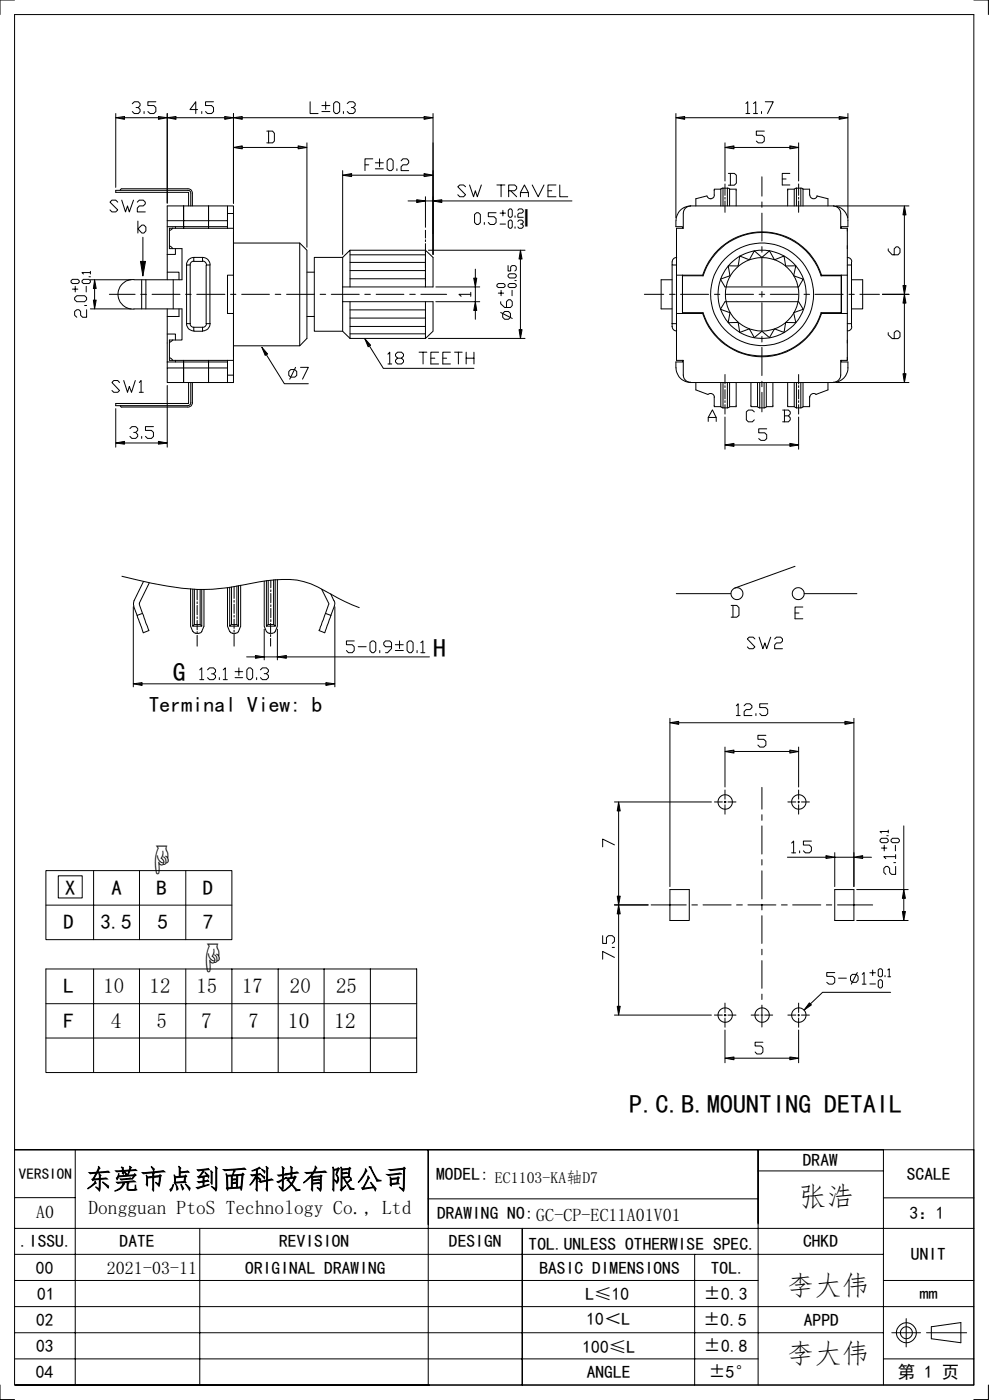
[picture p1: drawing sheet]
<svg xmlns="http://www.w3.org/2000/svg" width="210mm" height="297mm" viewBox="0 0 210 297" stroke-linecap="round" stroke-linejoin="round" font-family="sans-serif">
<g fill="none" stroke="#000" stroke-width=".21">
<path d="M3.1 0h-3.1v3.1M206.6 0h3.1v3.1M3.1 3.1h203.5v290.7h-203.5zM24.6 25l1.8-.3v.6zM24.6 24.1v15.7M26.4 25h7.2M28.1 22l.4-.4h.8l.4 .4v.4l-.4 .4h-.4M29.3 22.8l.4 .4v.5l-.4 .4h-.8l-.4-.4M30.6 23.7v.4M33.1 21.6h-1.7v.8h1.2l.5 .4v.9l-.5 .4h-.8l-.4-.4M33.6 24.7l1.9 .3-1.9 .3zM35.5 25l1.8-.3v.6z"/>
<path d="M35.5 24.1v19M37.3 25h10.4M41.9 23.2h-1.6l1.2-1.6v2.5M42.8 23.7v.4M45.3 21.6h-1.7v.8h1.3l.4 .4v.9l-.4 .4h-.9l-.4-.4M47.7 24.7l1.8 .3-1.8 .3zM49.5 31.3l1.9-.4v.7zM49.5 25l1.9-.3v.6zM49.5 24.1v19M51.4 31.3h11.8M51.4 25h38.6M56.6 27.8h1.2l.4 .5v1.6l-.4 .4h-1.2"/>
<path d="M57 27.8v2.5M63.2 30.9l1.9 .4-1.9 .3zM65.1 30.3v22.2M65.8 21.6v2.5h1.7M68.3 23.7h1.7M68.3 22.4h1.7M69.1 21.6v1.6M70.8 22l.4-.4h.4l.5 .4v1.7l-.5 .4h-.4l-.4-.4zM72.7 37.2l1.9-.4v.7zM72.7 36.2v17.8M72.9 23.7v.4M73.7 22l.4-.4h.8l.5 .4v.4l-.5 .4h-.4"/>
<path d="M74.6 37.2h15.4M74.9 22.8l.5 .4v.5l-.5 .4h-.8l-.4-.4M77.4 35h.8M79.1 33.7h-1.7v2.5M79.6 35.8h1.7M79.6 34.5h1.7M80.5 33.7v1.7M82.1 34.1l.4-.4h.5l.4 .4v1.7l-.4 .4h-.5l-.4-.4zM84.2 35.8v.4M85.1 34.1l.4-.4h.8l.4 .4v.4l-.4 .5h-.8l-.4 .4v.8h1.6M90 24.7l1.9 .3-1.9 .3zM90 36.8l1.9 .4-1.9 .3z"/>
<path d="M91.9 24.1v29.9M98.8 39.6l-.5-.4h-.8l-.4 .4 1.7 1.7-.5 .4h-.8l-.4-.4M99.6 39.2l.9 2.5 .3-1.2 .5 1.2 .8-2.5M105.4 39.2h1.7M106.3 39.2v2.5M112.9 39.2l1.3 2.5 1.2-2.5M117.9 39.2h-1.7v2.5h1.7M118.7 39.2v2.5h1.7M143.4 25l1.8-.3v.6zM143.4 24.1v22.1M145.2 25h32.8M153.3 39.9h1"/>
<path d="M153.8 31.3l1.9-.4v.7zM153.8 30.3v8.1M153.8 39v2.4M154.3 39.9v3.8M154.3 39.9l.5 .2M154.5 36.8h1.3l.4 .4v1.7l-.4 .4h-1.3M154.9 36.8v2.5M155.7 31.3h11.9M158.2 22l.4-.4v2.5M158.2 24.1h.8M159.9 22l.4-.4v2.5M159.9 24.1h.8"/>
<path d="M161.5 23.7v.4M161.6 37.5v4.1M162.1 27.8h-1.7v.9h1.3l.4 .4v.8l-.4 .4h-.8l-.5-.4M162.3 21.6h1.7l-1.2 2.5M165.9 38h.9M167.6 30.9l1.8 .4-1.8 .3zM167.6 36.8h-1.7v2.4h1.7M168.9 39.9h1.2l.3 .2M169 39.9v3.8M169 39.9l-.5 .2M169.4 30.3v8.1M169.4 39v2.4"/>
<path d="M169.9 39.9v3.8M178 24.7l1.9 .3-1.9 .3zM179.9 24.1v22.1M15.4 59.3h1.1l.3 .3v.3l-.3 .3h-1.1l-.3-.3v-.3zM17.7 59.3h1.2l.3 .3v.3l-.3 .3h-1.2l-.3-.3v-.3zM18.9 58.7h.3M19.2 57.6v.5M19.2 57.8h-1.8l.3 .3M19.2 59.4h8.6M20.1 59.4l.3 1.8h-.6zM25 42.9l-.4-.4h-.9l-.4 .4 1.7 1.6-.4 .5h-.9l-.4-.5M25.8 42.5l.8 2.5 .5-1.3 .3 1.3 .9-2.5"/>
<path d="M28.4 59.3a3.1 3.1 0 0 0-3.4 3.1 3.1 3.1 0 0 0 3.4 3.1h10.2v6.6h-2.7v4.4h13.6M29.1 42.9l.4-.4h.9l.4 .4v.4l-.4 .4h-.9l-.4 .5v.8h1.7M29.3 46.9v2.5M29.3 48.6l.8-.8h.4l.4 .4v.8l-.4 .4h-.4zM29.8 55.5h1.1l-.6 3zM30.1 59.4v6.1M30.3 50.3v5.2M30.9 59.4v6.1M35.5 46.8h3.4v-3.1h-3.4v15.7M35.5 48.1h3.4v.3v-4.7h5.3v4.4M35.5 57.7h2.5v1.7M36 52.2l.7 .5"/>
<path d="M36.7 48.3l-.7 .6M36.7 59.4v6.1M37.2 52.7v1.3h-1.7M37.2 48.1v.3M38.9 46.8h5.3M38.9 48.1h5.3M39.6 56.2h.7v12.5h-.7zM39.8 40h-14l-.3 .3M39.8 40.4h-15.2v.4h15.4v2.9M39.9 40.4a.58 .58 0 0 1 .6 .6v2.7M39.9 40a.87 .87 0 0 1 .9 1v2.7M41.1 54.6h1.9v.9h-1.9z"/>
<path d="M41.1 55.4a.79 .79 0 0 0-.8 .8M41.1 54.6a1.52 1.52 0 0 0-1.5 1.6M43 54.6a1.59 1.59 0 0 1 1.6 1.6M43 55.4a.88 .88 0 0 1 .8 .8M43.7 56.2h.8v12.5h-.8zM44.2 43.7h4.1v3.1h-4.1zM44.2 48.1v.3v-.3h4.1v.3h1.2M48.3 45.3v3.1h-12.4v4.3h2.7v6.7h-10.2M48.3 43.7h1.2v1.6h-1.2zM48.3 58.4h1.2v8.1h-1.2zM49.5 45.3v3.1M49.5 48.4v10v-9.2"/>
<path d="M49.5 51.6h14.1l1.5 1.5v18.7l-1.5 1.6M63.6 51.6v21.8h-14.1M65.1 57.7h1.6M72.7 54.6l1.6-1.5v7.8M72.7 54.6h-6v15.7h6M72.7 54.6v9.4M74.3 54.1h16v.3M74.3 53.1h16M74.3 57.4h16M74.3 55.7h16M74.3 59.1h16M86.6 42.6h1.8"/>
<path d="M88.4 42.4l1.9 .2-1.9 .4zM90.3 48.9v1.6M90.3 50.9v.4M90.3 51.7v2M90.3 54.9v2M90.3 57.2v.4M90.3 58v1.6M90.3 41.7v6.5M90.3 42.6h1.6M90.9 53.1h20.5M91.9 42.6l1.8-.2v.6zM93.7 42.6h27.6"/>
<path d="M100.5 59h.6l-.3 1.9zM100.7 45.5l.4-.4h.4l.4 .4v1.7l-.4 .4h-.4l-.4-.4zM100.8 57.1v1.9M102.7 47.2v.4M105.2 45.1h-1.6v.9h1.2l.4 .4v.8l-.4 .4h-.8l-.4-.4M106.1 45.2h1.1M106.1 47.5h1.1M106.7 44.6v1.2M107.8 56.3v1.2h.5v-.9l.3-.3h.6l.3 .3v.6l-.3 .3M107.8 44.6l.3-.3h.3l.3 .3v1.2l-.3 .3h-.3l-.3-.3zM107.8 47l.3-.3h.3l.3 .3v1.1l-.3 .3h-.3l-.3-.3zM107.9 40.5h1.3l.4-.5v-.4l-.4-.4h-1.3v2.5"/>
<path d="M108.1 58.1h1.1l.3 .3v.3l-.3 .3h-1.1l-.3-.3v-.3zM108.3 40.5l1.3 1.2M109.2 59.5h.3M109.3 45.8v.3M109.3 48.1v.3M109.9 47l.2-.3h.6l.3 .3v.2l-.3 .3h-.3M109.9 44.6l.2-.3h.6l.3 .3v.3l-.3 .3h-.6l-.2 .3v.6h1.1M110.4 53.1l.3 1.8h-.6zM110.4 41.7v-.8l.9-1.7 .8 1.7v.8M110.4 40.9h1.7M110.4 54.9v15M110.7 47.5l.3 .3v.3l-.3 .3h-.6l-.2-.3"/>
<path d="M116.2 40.5h.9M142.6 55.6v.6h.9M142.6 56.2v13.1M142.6 59.4h-2.3v6.1h2.3M143.5 58.4h5.5M143.5 48.4v28.1M143.6 54.6a1.02 1.02 0 0 0-1 .9M144.8 48.4h-1.3v.6M144.8 58.4v8.1M144.8 58.5h4.3M144.9 45.3a1.59 1.59 0 0 1 1.6-1.6 3.1 3.1 0 0 0-3.1 3.1v1.3h1.4v.3h.1v-3.1M146.5 43.7h30.2"/>
<path d="M149.1 58.4a13.3 13.3 0 0 1 12.6-9.2 13.3 13.3 0 0 1 12.6 9.2M149.1 58.5a13.1 13.1 0 0 1 12.6-9.2 13.1 13.1 0 0 1 12.5 9.2M149.9 41.6l-2.3 .6v1.5M151.6 41.4a.8 .8 0 0 1-.7 .8 .8 .8 0 0 1-.9-.6M152.9 40.1h-1.4v1.3M152.9 40.1l.5-.2v3.8M152.9 40.1v3.6M153.8 41.9v.3M153.8 42.6v2.4M154.5 56.4h2.1l.3-2.1 2.1 .8 1-1.9 1.6 1.4 1.6-1.4 1.1 1.9 2-.8 .4 2.1h2.1l-.4 2.1 2 .7-1 1.7h-15.6l-1-1.7 2.1-.7zM154.8 43.7v-3.6h1.4v3.6M161.6 42.8v1.2"/>
<path d="M161.6 45.2v5.9M161.6 52.3v1.2M161.6 54.7v5.9M167.1 40.1v3.6M167.1 40.4v-.3h1.4v3.6M169.4 41.9v.3M169.4 42.6v2.4M171.7 41.4v-1.3h-1.4v3.6M171.8 41.4a.8 .8 0 0 0 .7 .8 .8 .8 0 0 0 .9-.6M173.3 41.6l2.3 .6v1.5M174.2 58.4h4.3v.1h-4.3M176.8 43.7a1.59 1.59 0 0 1 1.6 1.6"/>
<path d="M176.8 43.7a3.1 3.1 0 0 1 3.1 3.1v1.3h-1.4v.3M177.4 43.7h15.4M178.4 45.3v3.1h1.3v28.1M179.7 58.4h-1.2v8.1M179.7 54.6a.94 .94 0 0 1 1 .9M180.6 55.6v.6h-.9M180.6 56.2v12.5M180.6 59.4h2.4v6.1h-2.4M188.4 52.8v.4l.9 .9h1.2l.4-.5v-.8l-.4-.4h-.4l-.4 .4v1.3M191.9 43.7l.3 1.9h-.6zM191.9 45.6v15M15.4 61.3h1.1"/>
<path d="M15.8 63.2l.5-.5h1.6l.5 .5v.4l-.5 .4h-1.6l-.5-.4zM16 60.7v1.2M17.9 64.8h.5M18.3 60.7v1.2M18.4 65.7v1.6h-.9l-.4-.4v-.8l-.4-.4h-.4l-.5 .4v.8l.5 .4M19.2 65.5h8.6M19.8 63.7h.6l-.3 1.8zM20.1 61.2v2.5M23.2 62.4h5.5M29.8 62.4h1.3M32.3 62.4h5.9M35.5 78.1h3.4v3.1h-3.4z"/>
<path d="M35.5 76.8h3.4v-.3v4.7h10.6v-1.6h-1.2M35.5 65.5v12.6M35.5 70.9h1.7v1.2M36 75.9l.7 .6M36.7 72.1l-.7 .5M37.2 76.5v.3M38 65.5v1.6h-2.5M38.9 78.1h5.3M38.9 76.8h5.3M39.4 62.4h1.2M39.6 68.6a1.46 1.46 0 0 0 1.5 1.6M40.3 68.6a.74 .74 0 0 0 .8 .8"/>
<path d="M41.1 69.4h1.9v.9h-1.9zM41.7 62.4h6M43.8 68.6a.79 .79 0 0 1-.8 .8M44.6 68.6a1.52 1.52 0 0 1-1.6 1.6M48.3 76.5v4.7M48.3 76.8h-4.1v-.3v4.7v-3.1h4.1M48.9 62.4h1.1M49.5 76.5v3.1M49.5 75.7v-9.2v10M51.3 62.4h5.9M55.5 73.7l1.3 1.4-.5 .3zM56.5 75.3l3.8 6.1h5.1"/>
<path d="M58.4 62.4h1.2M60.8 62.4h5.9M61.3 78.8l.4-.4h.8l.4 .4v.8l-.4 .4h-.8l-.4-.4zM62.7 77.9l-1.2 2.5M63.8 77.9h1.6l-1.2 2.5M65.1 67.1h1.6M67.9 62.4h1.2M70.3 62.4h5.9M72.7 64v6.3l1.6 1.5M74.3 71.8h16M74.3 67.5h16M74.3 65.7h16"/>
<path d="M74.3 69.3h16M74.3 70.8h16M74.3 64v7.8M77.4 62.4h1.2M77.4 71.8l1.2 1.4-.5 .4zM78.4 73.4l2.9 4.7h19.2M79.8 62.4h5.9M82.3 75.1l.4-.4v2.5M82.3 77.2h.8M84.3 76l-.4-.5v-.4l.4-.4h.9l.4 .4v.4l-.4 .5h-.9l-.4 .4v.4l.4 .4h.9l.4-.4v-.4l-.4-.4M86.9 62.4h1.2M88.9 74.7h1.7"/>
<path d="M89.3 62.4h5.4M89.7 74.7v2.5M90.3 60.9v-7.8l1.6 1.5v6.3h-19.2M90.3 64v7.8l1.6-1.5v-6.3h-19.2M90.9 71.8h20.5M91.4 76h.8M92.5 64h9.3M92.5 60.9h9.3M93 74.7h-1.6v2.5h1.6M93.9 76h.8M95.5 74.7h-1.6v2.5h1.6M96.4 74.7h1.6"/>
<path d="M97.2 74.7v2.5M98.9 76h1.6M98.9 74.7v2.5M99.9 62.4h-2.5l.4 .5M99.9 62v.9M100.5 74.7v2.5M100.8 64l.3 1.9h-.6zM100.8 60.9v3.1M100.8 65.9v1.8M105.7 62.2h1.1M105.7 60.2h1.1l.3 .3v.2l-.3 .3h-1.1l-.3-.3v-.2zM106.2 64v.4l.9 .8h1.2l.4-.4v-.8l-.4-.4h-.4l-.5 .4v1.2"/>
<path d="M106.2 66.3l2.5 1.3M106.3 61.6v1.1M106.6 66.5l.5-.4h.8l.4 .4v.8l-.4 .4h-.8l-.5-.4zM108.1 60.2h1.1l.3 .3v.2l-.3 .3h-1.1l-.3-.3v-.2zM108.6 61.6v1.1M110.1 69.9h.6l-.3 1.9zM136.7 62.4h4.1M142 62.4h1.2M142.6 69.3a.94 .94 0 0 0 1 .9M142.6 68.7h.9M143.4 78a3 3 0 0 0 3.1 3.1 1.59 1.59 0 0 1-1.6-1.6M143.5 66.5h5.5"/>
<path d="M143.5 75.8v.7h1.4v3.1M144.4 62.4h5.9M144.8 66.3h4.3a13.1 13.1 0 0 0 12.6 9.2 13.1 13.1 0 0 0 12.5-9.2M144.8 76.5v.3h-1.4v1.3M149.1 66.5a13.3 13.3 0 0 0 12.6 9.2 13.3 13.3 0 0 0 12.6-9.2M151.6 62.4h1.1M153.8 79.5v1.9M153.8 64h15.6l1 1.6-2 .7 .4 2.2-2.1-.1-.4 2.1-2-.7-1.1 1.8-1.6-1.3-1.6 1.3-1-1.8-2.1 .7-.3-2.1-2.1 .1 .4-2.2-2.1-.7zM153.9 62.4h6M161 62.4h1.2M161.6 61.8v1.2M161.6 64.2v5.9"/>
<path d="M161.6 71.4v1.2M161.6 73.7v6M163.4 62.4h5.9M169.4 79.5v1.9M170.6 62.4h1.1M172.9 62.4h6M174.2 66.3h4.3M174.2 66.5h5.5M178.5 76.5v.3h1.4v1.3M179.7 68.7h.9v.6M179.7 75.8v.7h-1.3v3.1M179.9 78a3 3 0 0 1-3.1 3.1 1.59 1.59 0 0 0 1.6-1.6"/>
<path d="M180.1 62.4h1.1M180.7 69.3a.87 .87 0 0 1-1 .9M182.4 62.4h4.2M188.4 70.6v.4l.9 .8h1.2l.4-.3v-.9l-.4-.4h-.4l-.4 .4v1.2M191.6 79.3h.6l-.3 1.9zM191.6 60.6h.6l-.3 1.8zM191.9 64.3v15M191.9 62.4l.3 1.9h-.6zM192.8 62.4h-5.6M24.6 94l1.8-.4v.6zM24.6 86.7v8.2M25.4 81.2l-.4-.5h-.9l-.4 .5 1.7 1.6-.4 .4h-.9l-.4-.4"/>
<path d="M25.5 86.1l.2 .3h14.1M26.2 80.7l.9 2.5 .3-1.2 .5 1.2 .8-2.5M26.4 94h7.2M27.6 90.9l.4-.4h.8l.4 .4v.4l-.4 .4h-.4M28.8 91.7l.4 .5v.4l-.4 .4h-.8l-.4-.4M29.5 81.2l.4-.5v2.5M29.5 83.2h.9M30.1 92.6v.4M32.6 90.5h-1.7v.8h1.2l.5 .4v.9l-.5 .4h-.8l-.4-.4M33.6 93.6l1.9 .4-1.9 .2zM35.5 81.8v13.1M40 81.2v4.4h-15.4v.5h15.2"/>
<path d="M40.5 81.2v4.3M40.5 85.4a.58 .58 0 0 1-.6 .6M40.8 81.2v4.3M40.8 85.4a.87 .87 0 0 1-.9 1M146.5 81.2h30.2M147.6 81.2v1.5l2.6 1M150.2 83.7a.82 .82 0 0 1 1.4 .6M150.2 89.4v-.8l.9-1.6 .8 1.6v.8M150.2 88.6h1.7M151.5 84.2v2.1h1.4M152.9 81.2v5.1M153.3 86.5h1"/>
<path d="M153.4 81.2v5.3l-.5-.2M153.8 81.8v.4M153.8 82.7v1.9M153.8 85v.4M153.8 85.9v1.9M153.8 94.4l1.9-.3v.6zM153.8 88.5v6.8M154.3 81.2v5.3M154.8 81.2v5.1h1.4v-5.1M154.8 86.3l-.5 .2M155.7 94.4h11.9M159.3 81.2v5.1h1.4"/>
<path d="M160 87.4l-.4-.4h-.9l-.4 .4v1.7l.4 .4h.9l.4-.4M160.7 81.2v5.1M161.2 81.2v5.3l-.5-.2M161.6 80.9v1.1M161.6 83.2v4.2M162.1 81.2v5.3M162.6 81.2v5.1h1.4v-5.1M162.6 86.3l-.5 .2h-1M162.6 91h-1.6v.8h1.2l.4 .4v.8l-.4 .4h-.8l-.4-.4M166 87h1.3l.3 .4v.4l-.3 .4M166.4 88.2h.9l.3 .4v.5l-.3 .4h-1.3M166.4 87v2.5"/>
<path d="M167.1 81.2v5.1h1.4v-5.1M167.6 94.1l1.8 .3-1.8 .3zM168.5 86.3l.5 .2M169 81.2v5.3M169.4 81.8v.4M169.4 82.7v1.9M169.4 85v.4M169.4 85.9v1.9M169.4 88.5v6.8M169.9 81.2v5.3M170.3 81.2v5.1h1.4v-2.2M170.4 86.3l-.5 .2h-1"/>
<path d="M173.1 83.7a.82 .82 0 0 0-1.3 .6M175.6 81.2v1.5l-2.5 1M177.4 81.2h15.4M25.9 122.3a71.9 71.9 0 0 0 17.6 2.8 56.6 56.6 0 0 0 11.5-1.7 23.3 23.3 0 0 1 9.5 0 30.3 30.3 0 0 1 7.3 3.5l4.4 2M28.3 128.7v17M28.4 128.7l.7 1.9M29.1 130.6l1.1-.5 1.4 3.7-1.2 .4zM29.5 128.2l.7 1.9M29.6 128v.2M30.4 123.4l-2 4v1.2M31.7 123.7l-2.2 4.3M40.4 124.9v7.9l.5 1.2"/>
<path d="M40.9 132.8h1.9M40.9 125v7.8l.3-.3M40.9 133.9l.3 .3 .3 .1M41.2 125v7.5M41.5 134.4h.7M41.8 125.1v2.2M41.8 127.7v.4M41.8 128.4v2M41.8 130.9v.3M41.8 131.6v2M41.8 134v.4M41.8 134.8v2.3"/>
<path d="M42.5 125.1v7.4h-1.3M42.8 125.1v7.7l-.3-.3M43.3 125.1v7.7l-.6 1.3-.5 .2M48.3 124.7v8.1l.4 1.2M48.7 132.8h1.9M48.8 133.9l.2 .3 .3 .1M49.1 124.5v8l-.4 .3v-8.2M49.3 134.4h.7M49.7 124.5v2.5M49.7 127.4v.4M49.7 128.2v1.9M49.7 130.6v.3"/>
<path d="M49.7 131.4v1.9M49.7 133.7v.4M49.7 134.5v2.6M50.2 124.3v8.2h-1.1M50.6 124.2v8.6l-.4-.3M51.1 124.2v8.6l-.6 1.3-.5 .2M52.3 139.4h1.9M54.2 139.1l1.8 .3-1.8 .3zM56 123.3v9.5l.6 1.3 .5 .2M56 133.5v6.5M56 139.4h2.8M56.5 132.8h1.9"/>
<path d="M56.9 123.1v9.4l-.4 .3v-9.6M57.1 134.4h.7M57.4 132.2v2M57.4 134.6v.4M57.4 135.4v1.7M57.4 123.1v1.6M57.4 125.1v.4M57.4 125.9v2M57.4 128.3v.4M57.4 129.1v2M57.4 131.4v.5M58 123v9.5"/>
<path d="M58.4 123v9.8l-.4-.3h-1.1M58.8 139.4l1.9-.3v.6zM58.8 123v9.8l-.5 1.3-.5 .2M58.8 133.5v6.5M60.7 139.4h30.4M68.2 125l1.6 3.2M69 130.1l1.2 .5-1.3 3.6-1.2-.4zM69.7 128.2l-.7 1.9M70.1 126l.7 1.4M70.9 127.4l.1 .6-.1 .6M70.9 128.7l-.7 1.9M71 128.7v17"/>
<path d="M75.1 136h-1.6v.8h1.2l.4 .4v.8l-.4 .5h-.8l-.4-.5M76 137.2h1.7M78.5 136.4l.4-.4h.4l.4 .4v1.6l-.4 .5h-.4l-.4-.5zM80.6 138v.5M83.1 137.2h-1.3l-.4-.4v-.4l.4-.4h.9l.4 .4v1.2l-.9 .9h-.4M83.9 138h1.7M83.9 136.8h1.7M84.8 136v1.6M86.4 136.4l.4-.4h.4l.4 .4v1.6l-.4 .5h-.4l-.4-.5zM88.5 138v.5M89.3 136.4l.4-.4v2.5M89.3 138.5h.8"/>
<path d="M143.5 125.9h11.5M155.1 128.4h1.2l.5 .5v1.7l-.5 .3h-1.2M155.5 128.4v2.5M160.1 135.6l-.3-.4h-.9l-.4 .4 1.6 1.6-.3 .4h-.9l-.4-.4M161 135.2l.8 2.4 .5-1.2 .3 1.2 .9-2.4M164.3 135.6l.4-.4h.9l.4 .4v.4l-.4 .4h-.9l-.4 .4v.8h1.7M168.7 130h.8M168.7 120.1l-12.8 4.7M170.3 128.8h-1.6v2.5h1.6M170.6 125.9h11.2M28.3 145.1l1.8-.3v.6zM30.1 145.1h39"/>
<path d="M42.4 142.1l.4-.4v2.5M42.4 144.2h.8M44 142.1l.4-.4h.9l.4 .4v.4l-.4 .5h-.4M45.3 143l.4 .3v.5l-.4 .4h-.9l-.4-.4M46.5 143.8v.4M47.4 142.1l.4-.4v2.5M47.4 144.2h.8M49.9 143.8h1.6M49.9 142.5h1.6M50.7 141.7v1.6M52.7 141.7h.5l.4 .4v1.7l-.4 .4h-.5l-.3-.4v-1.7zM54.4 143.8v.4"/>
<path d="M55.2 142.1l.5-.4h.8l.4 .4v.4l-.4 .4h-.5M56.5 142.9l.4 .4v.5l-.4 .4h-.8l-.5-.4M69.1 144.8l1.9 .3-1.9 .3zM142.1 153.3l1.9-.3v.7zM142.1 152.4v35.7M144 153.3h35.2M153.8 158.5v8.5M153.8 159.4l1.9-.3v.7zM155.7 159.4h11.9M156.2 149.7l.4-.4v2.5M156.2 151.8h.8M157.9 149.7l.4-.4h.8l.4 .4v.4l-.4 .4h-.8l-.4 .5v.8h1.6"/>
<path d="M160.4 151.4v.4M162.5 156h-1.7v.8h1.2l.5 .5v.8l-.5 .4h-.8l-.4-.4M162.9 149.3h-1.7v.8h1.2l.5 .4v.9l-.5 .4h-.8l-.4-.4M167.6 159.1l1.8 .3-1.8 .4zM169.4 158.5v8.5M179.2 153l1.9 .3-1.9 .4zM181.1 152.4v35.7M130.3 179.2l-2.5-1.2v1.7M130.3 170.1h20.6M131.2 170.1l.4 1.9h-.7zM131.2 172v18.1M151.6 170.1h1.6"/>
<path d="M153.6 170.1h.5M153.8 167.6v1.9M153.8 170v.3M153.8 170.7v2M154.4 170.1h1.7M161.6 167v4.7M161.6 172.8v1.2M161.6 175.2v6M167.1 170.1h1.7M167.9 178.9l.5-.5v2.5M169.2 170.1h.4M169.4 167.6v1.9"/>
<path d="M169.4 170v.3M169.4 170.7v2M170 170.1h1.7M172.1 178.4h-1.7v.9h1.3l.4 .4v.8l-.4 .4h-.8l-.5-.4M187 179.9h1.1M187 177.8h1.1l.3 .4v.3l-.3 .3h-1.1l-.3-.3v-.3zM187.6 179.3v1.2M188.1 177.3h.3M188.4 176.4h-1.7l.3 .3M188.4 176.1v.6M189.3 177.8h1.2l.3 .4v.3l-.3 .3h-1.2l-.3-.3v-.3zM189.9 179.3v1.2"/>
<path d="M191.7 175.2v13.5M9.7 184.7h39.5v14.6h-39.5zM9.7 192h39.5M12.4 185.8h5v4.7h-5zM19.9 184.7v14.6M29.6 184.7v14.6M39.4 184.7v14.6M127.8 198.5v1.7h.9v-1.3l.4-.4h.8l.4 .4v.8l-.4 .5M130.3 192h7.2M130.9 190.1h.7l-.4 1.9zM131.2 192l.4 1.9h-.7zM131.2 193.9v19.6"/>
<path d="M138.1 192h7.5M142.1 188.7h4.1v6.6h-4.1zM146.8 192h1.2M149.1 192h6M156.3 192h1.2M158.7 192h5.9M161.6 182.4v1.1M161.6 184.7v6M161.6 191.9v1.1M161.6 194.3v5.9M165.8 192h1.2M167 181.9h8.2"/>
<path d="M167.9 180.9h.9M168.1 192h6M169.6 180.5v.4M175.2 181.5l1.9 .4-1.9 .2zM175.3 192h1.1M177.1 188.7h4v6.6h-4zM177.1 180.9v7.2M177.1 181.9h4M177.7 192h7.4M181.1 181.9l1.9-.4v.6zM181.7 195.3h11M181.7 188.7h11"/>
<path d="M183 181.9h1.9M189.6 183h.4M190 183.8v1.7h-.9l-.4-.4v-.9l-.4-.4h-.4l-.4 .4v.9l.4 .4M190 181.7h-2.5l.4 .5M190 181.3v.9M191.4 193.4h.7l-.4 1.9zM191.7 188.7l.4 1.9h-.7zM191.7 190.6v2.8M9.7 212.9h78.7M9.7 205.6h78.7v21.9h-78.7zM19.9 205.6v21.9M29.6 205.6v21.9"/>
<path d="M39.4 205.6v21.9M49.2 205.6v21.9M59 205.6v21.9M68.7 205.6v21.9M78.6 205.6v21.9M129.9 201h.4M130.3 203.1l-2.5-1.3v1.7M130.3 215.3h20.6M130.9 213.5h.7l-.4 1.8zM151.6 215.3h1.6M153.6 215.3h.5M153.8 212.8v2"/>
<path d="M153.8 215.2v.4M153.8 216v1.9M153.8 218.5v7M154.4 215.3h1.7M159.3 215.3h1.7M161.4 215.3h.4M161.6 201.4v1.2M161.6 203.8v5.9M161.6 210.9v1.1M161.6 213.2v4.7M162.2 215.3h1.7M167.1 215.3h1.7"/>
<path d="M169.2 215.3h.4M169.4 212.8v2M169.4 215.2v.4M169.4 216v1.9M169.4 218.5v7M170 215.3h1.7M171.7 212.8l.4 .4-1.5 1.1zM177.1 206.3h-1.7v.8h1.3l.4 .4v.9l-.4 .4h-.8l-.5-.4M177.9 207.5h1.6M180.8 206.7h.9l.3 .4v.8l-.3 .5h-.9l-.4-.5v-.8zM181.9 206.3l-1.3 2.5M182.9 206.7l.4-.4v2.5"/>
<path d="M182.9 208.8h.8M184.5 206.4h1.2M184.5 208.7h1.2M185.1 205.8v1.2M186.3 205.8l.3-.3h.3l.3 .3v1.2l-.3 .2h-.3l-.3-.2zM186.3 208.2l.3-.3h.3l.3 .3v1.1l-.3 .3h-.3l-.3-.3zM187.7 207v.2M188.3 205.8l.3-.3v1.7M188.3 207.2h.6M188.9 210.5h-14.4l-2.6 2.5M9.7 220.2h78.7M153.8 224.5l1.9-.3v.6z"/>
<path d="M155.7 224.5h11.9M161.8 221.1h-1.6v.8h1.3l.3 .4v.9l-.3 .4h-.9l-.4-.4M167.6 224.2l1.8 .3-1.8 .3zM3.1 243.9h203.5v49.9h-203.3M3.1 254.1h12.9M16 243.9v49.9M90.8 243.9v49.9M90.8 254.3h70M160.8 248.4h26.6M160.8 243.9v49.9M160.8 259.5v-15.6v15.8M187.4 243.9v49.9"/>
<path d="M187.4 254.1h19.2M3.1 260.6h203.5M3.1 271.7h157.7M3.1 266.1h184.3M42.4 260.6v33.2M110.8 260.6v33.2M147.4 266.1v27.7M187.4 271.7h19.2M192.2 279.7v6M206.6 277.2h-203.5M0 293.8v3.1h3.1M3.1 288.3h157.7"/>
<path d="M3.1 282.7h184.3M187.4 288.3h19.2M189.2 282.7h6.1M196.6 282.7h8.5M197.6 281.5l6.2-.9v4.3l-6.2-.9zM209.7 293.8v3.1h-3.1"/>
<circle cx="161.7" cy="62.4" r="7.8"/>
<circle cx="161.7" cy="62.4" r="9.4"/>
<circle cx="161.7" cy="62.4" r="10.9"/>
<circle cx="156.3" cy="125.9" r="1.27"/>
<circle cx="169.3" cy="125.9" r="1.27"/>
<circle cx="153.8" cy="170.1" r="1.53"/>
<circle cx="169.5" cy="170.1" r="1.53"/>
<circle cx="153.8" cy="215.3" r="1.53"/>
<circle cx="161.7" cy="215.3" r="1.53"/>
<circle cx="169.5" cy="215.3" r="1.53"/>
<circle cx="192.3" cy="282.7" r="1.27"/>
<circle cx="192.3" cy="282.7" r="2.11"/>
</g>
<g fill="#000">
<path d="M24.6 25h1.8v.3zM24.6 25l1.8-.3v.3zM33.6 24.7l1.9 .3h-1.9zM33.6 25h1.9l-1.9 .3zM35.5 25h1.8v.3zM35.5 25l1.8-.3v.3zM47.7 24.7l1.8 .3h-1.8zM47.7 25h1.8l-1.8 .3zM49.5 31.3h1.9v.3zM49.5 25h1.9v.3zM49.5 31.3l1.9-.4v.4zM49.5 25l1.9-.3v.3z"/>
<path d="M63.2 30.9l1.9 .4h-1.9zM63.2 31.3h1.9l-1.9 .3zM72.7 37.2h1.9v.3zM72.7 37.2l1.9-.4v.4zM90 24.7l1.9 .3h-1.9zM90 25h1.9l-1.9 .3zM90 36.8l1.9 .4h-1.9zM90 37.2h1.9l-1.9 .3zM143.4 25h1.8v.3zM143.4 25l1.8-.3v.3zM153.8 31.3h1.9v.3zM153.8 31.3l1.9-.4v.4z"/>
<path d="M167.6 30.9l1.8 .4h-1.8zM167.6 31.3h1.8l-1.8 .3zM178 24.7l1.9 .3h-1.9zM178 25h1.9l-1.9 .3zM20.1 59.4l.3 1.8h-.6zM29.8 55.5h1.1l-.6 3zM88.4 42.4l1.9 .2h-1.9zM88.4 42.6h1.9l-1.9 .4zM91.9 42.6h1.8v.4zM91.9 42.6l1.8-.2v.2zM100.5 59h.6l-.3 1.9zM110.4 53.1l.3 1.8h-.6z"/>
<path d="M191.9 43.7l.3 1.9h-.6zM19.8 63.7h.6l-.3 1.8zM55.5 73.7l1.3 1.4h-.7zM56.1 75.1h.7l-.5 .3zM77.4 71.8l1.2 1.4h-.7zM77.9 73.2h.7l-.5 .4zM100.8 64l.3 1.9h-.6zM110.1 69.9h.6l-.3 1.9zM191.6 79.3h.6l-.3 1.9zM191.6 60.6h.6l-.3 1.8zM191.9 62.4l.3 1.9h-.6zM24.6 94h1.8v.2z"/>
<path d="M24.6 94l1.8-.4v.4zM33.6 93.6l1.9 .4h-1.9zM33.6 94h1.9l-1.9 .2zM153.8 94.4h1.9v.3zM153.8 94.4l1.9-.3v.3zM167.6 94.1l1.8 .3h-1.8zM167.6 94.4h1.8l-1.8 .3zM54.2 139.1l1.8 .3h-1.8zM54.2 139.4h1.8l-1.8 .3zM58.8 139.4h1.9v.3zM58.8 139.4l1.9-.3v.3zM28.3 145.1h1.8v.3z"/>
<path d="M28.3 145.1l1.8-.3v.3zM69.1 144.8l1.9 .3h-1.9zM69.1 145.1h1.9l-1.9 .3zM142.1 153.3h1.9v.4zM142.1 153.3l1.9-.3v.3zM153.8 159.4h1.9v.4zM153.8 159.4l1.9-.3v.3zM167.6 159.1l1.8 .3h-1.8zM167.6 159.4h1.8l-1.8 .4zM179.2 153l1.9 .3h-1.9zM179.2 153.3h1.9l-1.9 .4zM131.2 170.1l.4 1.9h-.7z"/>
<path d="M130.9 190.1h.7l-.4 1.9zM131.2 192l.4 1.9h-.7zM175.2 181.5l1.9 .4h-1.9zM175.2 181.9h1.9l-1.9 .2zM181.1 181.9h1.9v.2zM181.1 181.9l1.9-.4v.4zM191.4 193.4h.7l-.4 1.9zM191.7 188.7l.4 1.9h-.7zM130.9 213.5h.7l-.4 1.8zM171.4 213.2h.7l-1.5 1.1zM171.7 212.8l.4 .4h-.7zM153.8 224.5h1.9v.3z"/>
<path d="M153.8 224.5l1.9-.3v.3zM167.6 224.2l1.8 .3h-1.8zM167.6 224.5h1.8l-1.8 .3z"/>
</g>
<g font-size="6.7">
<text x="30.9" y="184.8">☟</text>
<text x="41.8" y="205.5">☟</text>
</g>
<g font-size="5.8">
<text x="169.5" y="255.9">张浩</text>
<text x="166.9" y="274.8">李大伟</text>
<text x="166.9" y="289.3">李大伟</text>
</g>
<text font-size="5.7" x="18.1" y="252.1">东莞市点到面科技有限公司</text>
<g font-size="5.5">
<text x="110.4" y="48.2">I</text>
<text x="91.9" y="139.3">H</text>
<text x="36.7" y="144.4">G</text>
<text x="133.5" y="236.2">P.C.B.MOUNTING DETAIL</text>
</g>
<g font-size="4.6">
<text x="31.5" y="151">Terminal View: b</text>
<text x="23.5" y="218.1">4</text>
<text x="42.7" y="218">7</text>
<text x="61.1" y="218">10</text>
<text x="70.9" y="218.1">12</text>
</g>
<g font-size="4.4">
<text x="13.8" y="189.8">X</text>
<text x="23.6" y="189.9">A</text>
<text x="33.2" y="189.9">B</text>
<text x="43" y="189.9">D</text>
<text x="13.5" y="197.2">D</text>
<text x="21.3" y="197.2">3.5</text>
<text x="33.4" y="197.2">5</text>
<text x="43" y="197.2">7</text>
<text x="13.5" y="210.7">L</text>
<text x="21.9" y="210.7">10</text>
<text x="31.7" y="210.7">12</text>
<text x="41.7" y="210.7">15</text>
<text x="51.4" y="210.7">17</text>
<text x="61.5" y="210.7">20</text>
<text x="71.3" y="210.7">25</text>
<text x="13.5" y="218.1">F</text>
<text x="33.2" y="218.1">5</text>
<text x="52.7" y="218.1">7</text>
</g>
<text font-size="4.1" x="18.8" y="257.5">Dongguan PtoS Technology Co., Ltd</text>
<g font-size="3.9">
<text x="7.7" y="258.4">A0</text>
<text x="22.6" y="270.3">2021-03-11</text>
</g>
<g font-size="3.7">
<text x="92.5" y="250.4">MODEL: EC1103-KA轴D7</text>
<text x="170.3" y="247.4">DRAW</text>
<text x="192.4" y="250.3">SCALE</text>
<text x="92.7" y="258.7">DRAWING NO:GC-CP-EC11A01V01</text>
<text x="192.9" y="258.5">3：1</text>
<text x="4.3" y="264.6">.ISSU.</text>
<text x="25.4" y="264.6">DATE</text>
<text x="59.2" y="264.6">REVISION</text>
<text x="95.2" y="264.6">DESIGN</text>
<text x="112.1" y="265.1">TOL.UNLESS OTHERWISE SPEC.</text>
<text x="170.3" y="264.6">CHKD</text>
<text x="193.3" y="267.4">UNIT</text>
<text x="7.6" y="270.2">00</text>
<text x="7.9" y="275.7">01</text>
<text x="52" y="270.2">ORIGINAL DRAWING</text>
<text x="114.4" y="270.2">BASIC DIMENSIONS</text>
<text x="124.2" y="275.8">L≤10</text>
<text x="149.3" y="275.8">±0.3</text>
<text x="150.8" y="270.2">TOL.</text>
<text x="195.2" y="275.7">mm</text>
<text x="7.7" y="281.2">02</text>
<text x="124.4" y="281.1">10＜L</text>
<text x="149.1" y="281.3">±0.5</text>
<text x="170.5" y="281.2">APPD</text>
<text x="7.7" y="286.8">03</text>
<text x="123.6" y="287">100≤L</text>
<text x="149.3" y="286.9">±0.8</text>
<text x="7.6" y="292.4">04</text>
<text x="124.5" y="292.3">ANGLE</text>
<text x="150.3" y="292.3">±5°</text>
<text x="190.5" y="292.4">第 1 页</text>
</g>
<text font-size="3.2" x="4" y="250.1">VERSION</text>
</svg>
